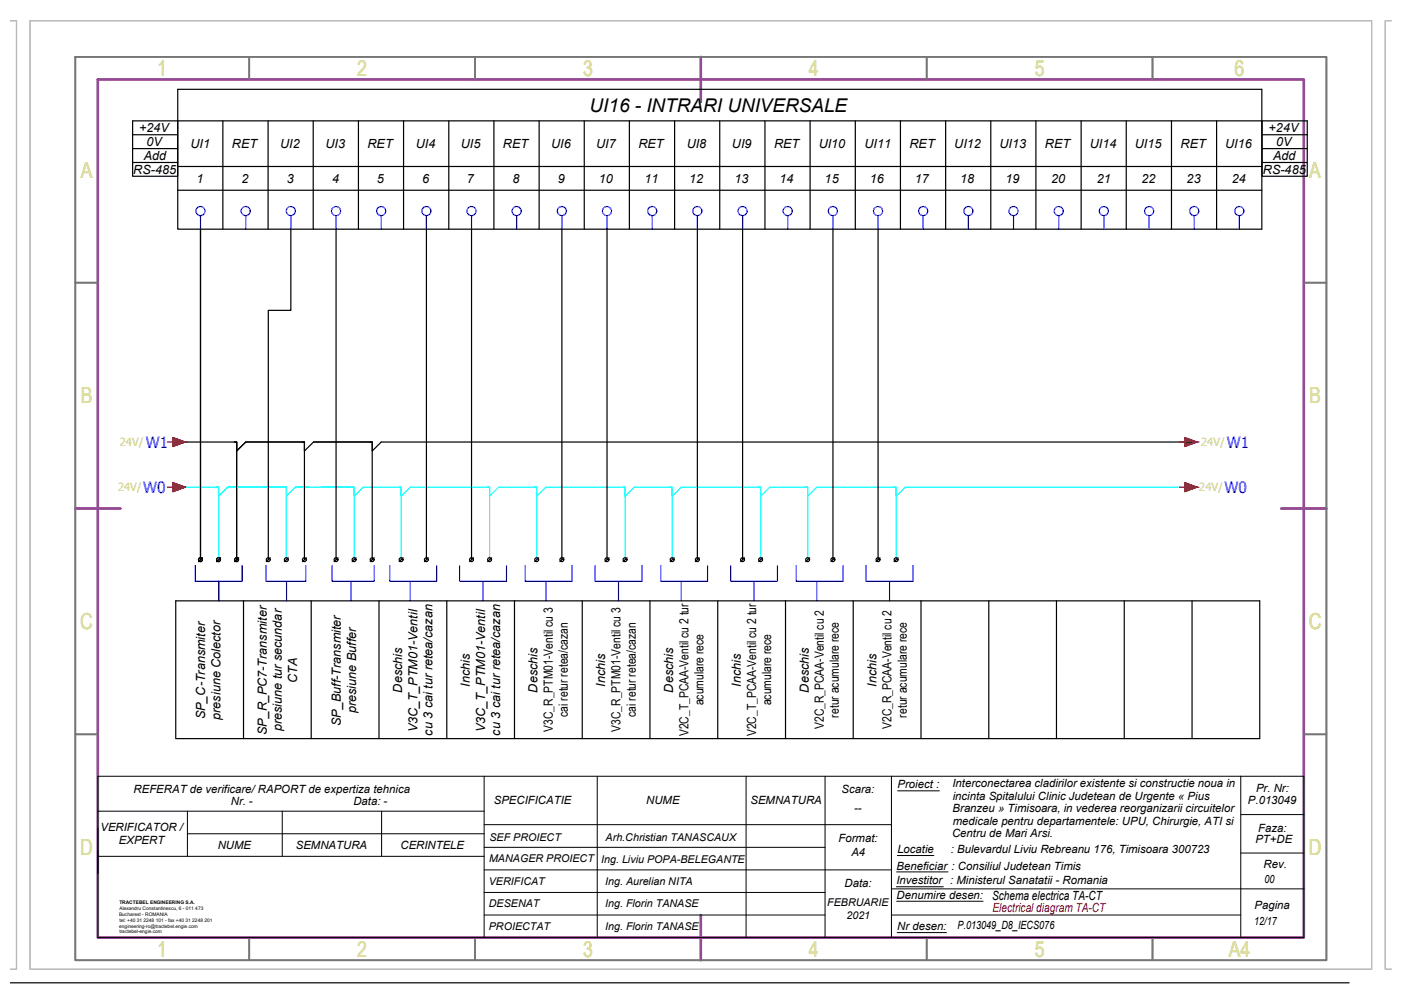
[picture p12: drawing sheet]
<svg xmlns="http://www.w3.org/2000/svg" width="297mm" height="210mm" viewBox="0 0 297 210" stroke-linecap="round" stroke-linejoin="round" font-family="sans-serif">
<!-- layer: CP_LINENORM -->
<path d="M2.1 4.4h1.4v201.1h-1.4M6.4 4.4h284.4v201.1h-284.4zM295 4.4h-1.3v201.1h1.3" fill="none" stroke="#bababa" stroke-width=".25"/>
<!-- layer: CP_FRAME -->
<path d="M20.8 16.8h255.6v182h-255.6zM148.6 12.1v9.5M16 107.8h9.5M271.7 107.8h9.5M148.6 194v9.6" fill="none" stroke="#954a95" stroke-width=".51"/>
<!-- layer: CP_FRREF -->
<g fill="none" stroke="#767676" stroke-width=".36">
<path d="M16 12.1h265.2v191.5h-265.2zM52.8 12.1v4.7M100.7 12.1v4.7M196.5 12.1v4.7M244.4 12.1v4.7M16 59.9h4.8M276.4 59.9h4.8M16 155.7h4.8M276.4 155.7h4.8M52.8 198.8v4.8M100.7 198.8v4.8M196.5 198.8v4.8"/>
<path d="M244.4 198.8v4.8"/>
</g>
<!-- layer: 0 -->
<g fill="none" stroke="#000" stroke-width=".25">
<path d="M37.7 18.9h229.8v29.7h-229.8zM28.1 28.6h9.6M28.1 31.5h9.6M28.1 34.5h9.6M37.7 25.6v11.8h-9.6v-11.8h239.4M37.7 35.3h229.8M47.3 25.6v23M56.8 25.6v23M66.4 25.6v23M76 25.6v23M85.6 25.6v23M95.2 25.6v23"/>
<path d="M104.7 25.6v23M114.3 25.6v23M123.9 25.6v23M133.4 25.6v23M143 25.6v23M152.6 25.6v23M162.2 25.6v23M171.8 25.6v23M181.3 25.6v23M190.9 25.6v23M200.5 25.6v23M210.1 25.6v23"/>
<path d="M219.6 25.6v23M229.2 25.6v23M238.8 25.6v23M248.4 25.6v23M257.9 25.6v23M267.6 25.6h9.6v11.8h-9.6zM267.6 28.6h9.6M267.6 31.5h9.6M267.6 34.5h9.6M37.7 40.3h229.8M42.5 48.6v70.1M61.7 48.6v17.2h-4.8v52.9"/>
<path d="M71.3 48.6v70.1M90.4 48.6v70.1M100 48.6v70.1M119.1 48.6v70.1M128.7 48.6v70.1M147.9 48.6v70.1M157.4 48.6v70.1M176.6 48.6v70.1M186.2 48.6v70.1M39.3 93.7h10.9v25M49.7 93.7h.5v1.9l1.9-1.9h12.4v25M64.1 93.7h.4v1.9l2-1.9h12.4v25"/>
<path d="M78.4 93.7h.5v1.9l1.9-1.9h171.9M42.9 118.3l-.8 .8M45.9 119.1l.9-.8-.9 .8M50.6 118.3l-.9 .8M57.3 118.3l-.8 .8M61.1 118.3l-.8 .8M65 118.3l-.9 .8M71.7 118.3l-.9 .8M75.5 118.3l-.8 .8M79.3 118.3l-.8 .8M85.5 118.3l-.9 .8M90.8 118.3l-.8 .8"/>
<path d="M100.4 118.3l-.8 .8M104.2 118.3l-.8 .8M114.2 118.3l-.8 .8M119.6 118.3l-.9 .8M129.1 118.3l-.8 .8M133 118.3l-.9 .8M142.9 118.3l-.8 .8M148.3 118.3l-.9 .8M157.9 118.3l-.9 .8M161.7 118.3l-.8 .8M171.7 118.3l-.9 .8M177 118.3l-.8 .8"/>
<path d="M186.6 118.3l-.9 .8M190.4 118.3l-.8 .8M2.1 208.4h283.9"/>
<circle cx="42.5" cy="118.7" r=".41"/>
<circle cx="46.3" cy="118.7" r=".41"/>
<circle cx="50.2" cy="118.7" r=".41"/>
<circle cx="56.9" cy="118.7" r=".41"/>
<circle cx="60.7" cy="118.7" r=".41"/>
<circle cx="64.5" cy="118.7" r=".41"/>
<circle cx="71.2" cy="118.7" r=".41"/>
<circle cx="75.1" cy="118.7" r=".41"/>
<circle cx="78.9" cy="118.7" r=".41"/>
<circle cx="85" cy="118.7" r=".41"/>
<circle cx="90.4" cy="118.7" r=".41"/>
<circle cx="100" cy="118.7" r=".41"/>
<circle cx="103.8" cy="118.7" r=".41"/>
<circle cx="113.8" cy="118.7" r=".41"/>
<circle cx="119.1" cy="118.7" r=".41"/>
<circle cx="128.7" cy="118.7" r=".41"/>
<circle cx="132.5" cy="118.7" r=".41"/>
<circle cx="142.5" cy="118.7" r=".41"/>
<circle cx="147.8" cy="118.7" r=".41"/>
<circle cx="157.4" cy="118.7" r=".41"/>
<circle cx="161.3" cy="118.7" r=".41"/>
<circle cx="171.2" cy="118.7" r=".41"/>
<circle cx="176.6" cy="118.7" r=".41"/>
<circle cx="186.2" cy="118.7" r=".41"/>
<circle cx="190" cy="118.7" r=".41"/>
</g>
<!-- layer: EPLAN311 -->
<g fill="#f00" stroke="#f00" stroke-width=".21">
<path d="M36.7 92.8l2.6 .9h-2.6zM36.7 93.7v1l2.6-1z"/>
<path d="M36.7 102.3l2.6 1h-2.6zM36.7 103.3v1l2.6-1z"/>
<path d="M251.2 92.8l2.6 .9h-2.6zM251.2 93.7v1l2.6-1z"/>
<path d="M251.2 102.3l2.6 1h-2.6zM251.2 103.3v1l2.6-1z"/>
</g>
<g fill="none" stroke="#0ff" stroke-width=".25">
<path d="M39.3 103.3h6.9M45.9 103.3h.4v1.9l2-1.9h12.4v15.4M46.3 103.3v15.4M60.2 103.3h.5v1.9l1.9-1.9h12.5v15.4M74.6 103.3h.5v1.9l1.9-1.9h8.1v15.4M84.6 103.3h.5v1.9l1.9-1.9h16.8v15.4M103.3 103.3h.5v1.9l1.9-1.9h8.1v15.4M113.3 103.3h.5v1.9l1.9-1.9h16.8v15.4M132.1 103.3h.4v1.9l2-1.9h8v15.4M142 103.3h.5v1.9l1.9-1.9h16.9v15.4M160.8 103.3h.5v1.9l1.9-1.9h8v15.4M170.8 103.3h.4v1.9l2-1.9h16.8v15.4"/>
<path d="M189.5 103.3h.5v1.9l1.9-1.9h58.1"/>
</g>
<path d="M35.5 93.7h1.2M36.7 92.8l2.6 .9-2.6 1zM250 93.7h1.2M251.2 92.8l2.6 .9-2.6 1zM35.5 103.3h1.2M36.7 102.3l2.6 1-2.6 1zM250 103.3h1.2M251.2 102.3l2.6 1-2.6 1z" fill="none" stroke="#f00" stroke-width=".25"/>
<!-- layer: 0 -->
<g fill="none" stroke="#00f" stroke-width=".25">
<path d="M41.4 119.9v3.4h10v-3.4M56.4 119.9v3.4h8.4v-3.4M70.4 119.9v3.4h9v-3.4M82.6 119.9v3.4h10v-3.4M97.4 119.9v3.4h10v-3.4M111.4 119.9v3.4h9.9v-3.4M126.2 119.9v3.4h9.9v-3.4M140.1 119.9v3.4h9.9v-3.4M154.9 119.9v3.4h9.9v-3.4M168.8 119.9v3.4h10v-3.4M183.6 119.9v3.4h10v-3.4M46.4 123.3v4.1"/>
<path d="M60.8 123.3v4.1M74.4 123.3v4.1M87 123.3v4.1M102.4 123.3v4.1M115.7 123.3v4.1M131.1 123.3v4.1M144.4 123.3v4.1M159.9 123.3v4.1M173.2 123.3v4.1M188.6 123.3v4.1"/>
</g>
<!-- layer: E-RevizieVP -->
<g fill="none" stroke="#000" stroke-width=".25">
<path d="M37.3 127.4h229.8v29.2h-229.8zM51.6 127.4v29.2M66 127.4v29.2M80.4 127.4v29.2M94.7 127.4v29.2M109.1 127.4v29.2M123.5 127.4v29.2M137.8 127.4v29.2M152.2 127.4v29.2M166.5 127.4v29.2M180.9 127.4v29.2M195.3 127.4v29.2"/>
<path d="M209.6 127.4v29.2M224 127.4v29.2M238.4 127.4v29.2M252.7 127.4v29.2"/>
</g>
<!-- layer: c_cartus text -->
<g fill="none" stroke="#000" stroke-width=".21">
<path d="M20.8 175.5v9.6M20.8 172h81.8M39.7 172v9.6M39.7 176.8h62.9M59.8 172v9.6M80.9 172v9.6M102.6 174.9h86.4M102.6 179.7h72.3M102.6 164.6v34.2M126.6 164.6v34.2M158.2 164.6v34.2M174.9 164.6v34.2"/>
<path d="M189 164.6v34.2M190.3 167.7h8.9M263.1 164.6v34.2M263.1 172.7h13.3M276.4 164.6h-255.6v34.2h255.6M20.8 181.6h81.8M102.6 184.4h86.4M102.6 189.2h72.3M102.6 194h72.3M189 188.5h87.4M189 194h74.1M190 188h10"/>
<path d="M190.1 184.9h10.9M190.1 191.1h18.3M190.2 197.7h10.5M190.3 181.4h7.7M263.1 180.9h13.3"/>
</g>
<!-- layer: a_has_UPU -->
<path d="M276.4 164.6v34.2" fill="none" stroke="#000" stroke-width=".21"/>
<!-- layer: EPLAN302 -->
<g fill="none" stroke="#00f" stroke-width=".25">
<path d="M42.5 45.7v2.9M52.1 45.7v2.9M61.7 45.7v2.9M71.3 45.7v2.9M80.8 45.7v2.9M90.4 45.7v2.9M100 45.7v2.9M109.5 45.7v2.9M119.1 45.7v2.9M128.7 45.7v2.9M138.3 45.7v2.9M147.9 45.7v2.9"/>
<path d="M157.4 45.7v2.9M167 45.7v2.9M176.6 45.7v2.9M186.2 45.7v2.9M195.7 45.7v2.9M205.3 45.7v2.9M214.9 45.7v2.9M224.5 45.7v2.9M234 45.7v2.9M243.6 45.7v2.9M253.2 45.7v2.9M262.8 45.7v2.9"/>
<circle cx="42.5" cy="44.7" r=".96"/>
<circle cx="52.1" cy="44.7" r=".96"/>
<circle cx="61.7" cy="44.7" r=".96"/>
<circle cx="71.2" cy="44.7" r=".96"/>
<circle cx="80.8" cy="44.7" r=".96"/>
<circle cx="90.4" cy="44.7" r=".96"/>
<circle cx="100" cy="44.7" r=".96"/>
<circle cx="109.5" cy="44.7" r=".96"/>
<circle cx="119.1" cy="44.7" r=".96"/>
<circle cx="128.7" cy="44.7" r=".96"/>
<circle cx="138.3" cy="44.7" r=".96"/>
<circle cx="147.8" cy="44.7" r=".96"/>
<circle cx="157.4" cy="44.7" r=".96"/>
<circle cx="167" cy="44.7" r=".96"/>
<circle cx="176.6" cy="44.7" r=".96"/>
<circle cx="186.2" cy="44.7" r=".96"/>
<circle cx="195.7" cy="44.7" r=".96"/>
<circle cx="205.3" cy="44.7" r=".96"/>
<circle cx="214.9" cy="44.7" r=".96"/>
<circle cx="224.5" cy="44.7" r=".96"/>
<circle cx="234" cy="44.7" r=".96"/>
<circle cx="243.6" cy="44.7" r=".96"/>
<circle cx="253.2" cy="44.7" r=".96"/>
<circle cx="262.8" cy="44.7" r=".96"/>
</g>
<g font-size="4.7" fill="#dddd6e">
<text x="33.3" y="16.1">1</text>
<text x="75.7" y="16.1">2</text>
<text x="123.6" y="16.1">3</text>
<text x="171.5" y="16.1">4</text>
<text x="219.4" y="16.1">5</text>
<text x="261.8" y="16.1">6</text>
<text x="17.1" y="37.7">A</text>
<text x="277.6" y="37.7">A</text>
<text x="17.1" y="85.5">B</text>
<text x="277.6" y="85.5">B</text>
<text x="17" y="133.4">C</text>
<text x="277.5" y="133.4">C</text>
<text x="17" y="181.3">D</text>
<text x="277.5" y="181.3">D</text>
<text x="33.3" y="202.9">1</text>
<text x="75.7" y="202.9">2</text>
<text x="123.6" y="202.9">3</text>
<text x="171.5" y="202.9">4</text>
<text x="219.4" y="202.8">5</text>
<text x="260.5" y="202.9">A4</text>
</g>
<text font-size="4" x="125" y="23.7">UI16 - INTRARI UNIVERSALE</text>
<g font-size="3.3" fill="#00f">
<text x="30.9" y="94.9">W1</text>
<text x="260.1" y="94.9">W1</text>
<text x="30.4" y="104.5">W0</text>
<text x="259.6" y="104.5">W0</text>
</g>
<g font-size="2.7">
<text x="29.5" y="28.1">+24V</text>
<text x="269" y="28.1">+24V</text>
<text x="30.5" y="33.9">Add</text>
<text x="31" y="31">0V</text>
<text x="40.4" y="31.4">UI1</text>
<text x="49.2" y="31.4">RET</text>
<text x="59.4" y="31.4">UI2</text>
<text x="69" y="31.4">UI3</text>
<text x="77.9" y="31.4">RET</text>
<text x="88.2" y="31.4">UI4</text>
<text x="97.7" y="31.4">UI5</text>
<text x="106.6" y="31.4">RET</text>
<text x="116.9" y="31.4">UI6</text>
<text x="126.4" y="31.4">UI7</text>
<text x="135.4" y="31.4">RET</text>
<text x="145.6" y="31.4">UI8</text>
<text x="155.2" y="31.4">UI9</text>
<text x="164.1" y="31.4">RET</text>
<text x="173.6" y="31.4">UI10</text>
<text x="183.3" y="31.4">UI11</text>
<text x="192.8" y="31.4">RET</text>
<text x="202.3" y="31.4">UI12</text>
<text x="211.9" y="31.4">UI13</text>
<text x="221.6" y="31.4">RET</text>
<text x="231.1" y="31.4">UI14</text>
<text x="240.6" y="31.4">UI15</text>
<text x="250.3" y="31.4">RET</text>
<text x="259.8" y="31.4">UI16</text>
<text x="269.9" y="33.9">Add</text>
<text x="270.5" y="31">0V</text>
<text x="28.3" y="36.9">RS-485</text>
<text x="41.6" y="38.8">1</text>
<text x="51.2" y="38.8">2</text>
<text x="60.8" y="38.8">3</text>
<text x="70.4" y="38.8">4</text>
<text x="79.9" y="38.8">5</text>
<text x="89.5" y="38.8">6</text>
<text x="99" y="38.8">7</text>
<text x="108.7" y="38.8">8</text>
<text x="118.3" y="38.8">9</text>
<text x="127" y="38.8">10</text>
<text x="136.7" y="38.8">11</text>
<text x="146.1" y="38.8">12</text>
<text x="155.7" y="38.8">13</text>
<text x="165.3" y="38.8">14</text>
<text x="174.8" y="38.8">15</text>
<text x="184.4" y="38.8">16</text>
<text x="194" y="38.8">17</text>
<text x="203.6" y="38.8">18</text>
<text x="213.2" y="38.8">19</text>
<text x="222.8" y="38.8">20</text>
<text x="232.5" y="38.8">21</text>
<text x="242" y="38.8">22</text>
<text x="251.6" y="38.8">23</text>
<text x="261.2" y="38.8">24</text>
<text x="267.8" y="36.9">RS-485</text>
<text x="63" y="144.7" transform="rotate(-90 63 144.7)">CTA</text>
<text x="85.2" y="146.8" transform="rotate(-90 85.2 146.8)">Deschis</text>
<text x="99.6" y="145.6" transform="rotate(-90 99.6 145.6)">Inchis</text>
<text x="114" y="146.8" transform="rotate(-90 114 146.8)">Deschis</text>
<text x="128.3" y="145.6" transform="rotate(-90 128.3 145.6)">Inchis</text>
<text x="142.7" y="146.8" transform="rotate(-90 142.7 146.8)">Deschis</text>
<text x="149.1" y="149.6" transform="rotate(-90 149.1 149.6)">acumulare rece</text>
<text x="157.1" y="145.6" transform="rotate(-90 157.1 145.6)">Inchis</text>
<text x="163.5" y="149.6" transform="rotate(-90 163.5 149.6)">acumulare rece</text>
<text x="171.5" y="146.8" transform="rotate(-90 171.5 146.8)">Deschis</text>
<text x="185.8" y="145.6" transform="rotate(-90 185.8 145.6)">Inchis</text>
<text x="43.5" y="152.5" transform="rotate(-90 43.5 152.5)">SP_C-Transmiter</text>
<text x="46.8" y="152.6" transform="rotate(-90 46.8 152.6)">presiune Colector</text>
<text x="56.6" y="155.9" transform="rotate(-90 56.6 155.9)">SP_R_PC7-Transmiter</text>
<text x="59.7" y="155.1" transform="rotate(-90 59.7 155.1)">presiune tur secundar</text>
<text x="72.3" y="154" transform="rotate(-90 72.3 154)">SP_Buff-Transmiter</text>
<text x="75.5" y="151.2" transform="rotate(-90 75.5 151.2)">presiune Buffer</text>
<text x="88.5" y="155.2" transform="rotate(-90 88.5 155.2)">V3C_T_PTM01-Ventil</text>
<text x="91.7" y="155.9" transform="rotate(-90 91.7 155.9)">cu 3 cai tur retea/cazan</text>
<text x="102.8" y="155.2" transform="rotate(-90 102.8 155.2)">V3C_T_PTM01-Ventil</text>
<text x="106.1" y="155.9" transform="rotate(-90 106.1 155.9)">cu 3 cai tur retea/cazan</text>
<text x="117.2" y="155.1" transform="rotate(-90 117.2 155.1)">V3C_R_PTM01-Ventil cu 3</text>
<text x="120.4" y="152" transform="rotate(-90 120.4 152)">cai retur retea/cazan</text>
<text x="131.6" y="155.1" transform="rotate(-90 131.6 155.1)">V3C_R_PTM01-Ventil cu 3</text>
<text x="134.8" y="152" transform="rotate(-90 134.8 152)">cai retur retea/cazan</text>
<text x="174.7" y="154.6" transform="rotate(-90 174.7 154.6)">V2C_R_PCAA-Ventil cu 2</text>
<text x="177.9" y="152.1" transform="rotate(-90 177.9 152.1)">retur acumulare rece</text>
<text x="189" y="154.6" transform="rotate(-90 189 154.6)">V2C_R_PCAA-Ventil cu 2</text>
<text x="192.2" y="152.1" transform="rotate(-90 192.2 152.1)">retur acumulare rece</text>
<text x="146" y="156.1" transform="rotate(-90 146 156.1)">V2C_T_PCAA-Ventil cu 2 tur</text>
<text x="160.3" y="156.1" transform="rotate(-90 160.3 156.1)">V2C_T_PCAA-Ventil cu 2 tur</text>
<text x="210.3" y="190.7">Schema electrica TA-CT</text>
</g>
<text font-size="2.7" fill="#f00" x="210.4" y="193.3">Electrical diagram TA-CT</text>
<g font-size="2.4" fill="#a5dd6e">
<text x="25.4" y="94.6">24V/</text>
<text x="254.7" y="94.6">24V/</text>
<text x="25" y="104.2">24V/</text>
<text x="254.3" y="104.2">24V/</text>
</g>
<g font-size="2.4">
<text x="190.3" y="167.2">Proiect :</text>
<text x="201.9" y="166.9">Interconectarea cladirilor existente si constructie noua in</text>
<text x="266.3" y="167.8">Pr. Nr:</text>
<text x="28.3" y="168.1">REFERAT de verificare/ RAPORT de expertiza tehnica</text>
<text x="48.9" y="170.7">Nr. -</text>
<text x="74.9" y="170.7">Data: -</text>
<text x="104.7" y="170.4">SPECIFICATIE</text>
<text x="137" y="170.4">NUME</text>
<text x="159.1" y="170.4">SEMNATURA</text>
<text x="178.4" y="168.1">Scara:</text>
<text x="181.1" y="172.1">--</text>
<text x="202" y="172.2">Branzeu » Timisoara, in vederea reorganizarii circuitelor</text>
<text x="202" y="169.6">incinta Spitalului Clinic Judetean de Urgente « Pius</text>
<text x="264.6" y="170.5">P.013049</text>
<text x="21.3" y="176.3">VERIFICATOR /</text>
<text x="25.2" y="178.9">EXPERT</text>
<text x="46.2" y="180">NUME</text>
<text x="62.7" y="180">SEMNATURA</text>
<text x="84.9" y="180">CERINTELE</text>
<text x="177.8" y="178.5">Format:</text>
<text x="201.9" y="177.5">Centru de Mari Arsi.</text>
<text x="202" y="174.9">medicale pentru departamentele: UPU, Chirurgie, ATI si</text>
<text x="266.2" y="178.7">PT+DE</text>
<text x="266.8" y="176.4">Faza:</text>
<text x="180.5" y="181.4">A4</text>
<text x="190.1" y="184.4">Beneficiar : Consiliul Judetean Timis</text>
<text x="190.3" y="180.9">Locatie</text>
<text x="201.6" y="180.9">: Bulevardul Liviu Rebreanu 176, Timisoara 300723</text>
<text x="267.9" y="184.1">Rev.</text>
<text x="179.1" y="188.1">Data:</text>
<text x="190" y="187.5">Investitor : Ministerul Sanatatii - Romania</text>
<text x="190.1" y="190.6">Denumire desen:</text>
<text x="268.1" y="187.1">00</text>
<text x="190.2" y="197.2">Nr desen:</text>
<text x="203" y="196.9">P.013049_D8_IECS076</text>
<text x="265.9" y="196">12/17</text>
<text x="266" y="192.6">Pagina</text>
</g>
<g font-size="2.3">
<text x="103.8" y="178.3">SEF PROIECT</text>
<text x="128.4" y="178.3">Arh.Christian TANASCAUX</text>
<text x="103.7" y="182.8">MANAGER PROIECT</text>
<text x="127.5" y="182.9">Ing. Liviu POPA-BELEGANTE</text>
<text x="103.6" y="187.6">VERIFICAT</text>
<text x="128.3" y="187.6">Ing. Aurelian NITA</text>
<text x="103.6" y="192.3">DESENAT</text>
<text x="103.6" y="197.1">PROIECTAT</text>
<text x="128.3" y="192.4">Ing. Florin TANASE</text>
<text x="128.3" y="197.2">Ing. Florin TANASE</text>
<text x="175.4" y="192">FEBRUARIE</text>
<text x="179.5" y="194.7">2021</text>
</g>
<g font-size="1">
<text x="25.3" y="191.6">TRACTEBEL ENGINEERING S.A.</text>
<text x="25.2" y="194.1">Bucharest - ROMANIA</text>
<text x="25.3" y="196.7">engineering-ro@tractebel.engie.com</text>
<text x="25.3" y="195.4">tel: +40 31 2248 101 - fax +40 31 2248 201</text>
<text x="25.3" y="197.9">tractebel-engie.com</text>
<text x="25.3" y="192.9">Alexandru Constantinescu, 6 - 011 473</text>
</g>
</svg>
